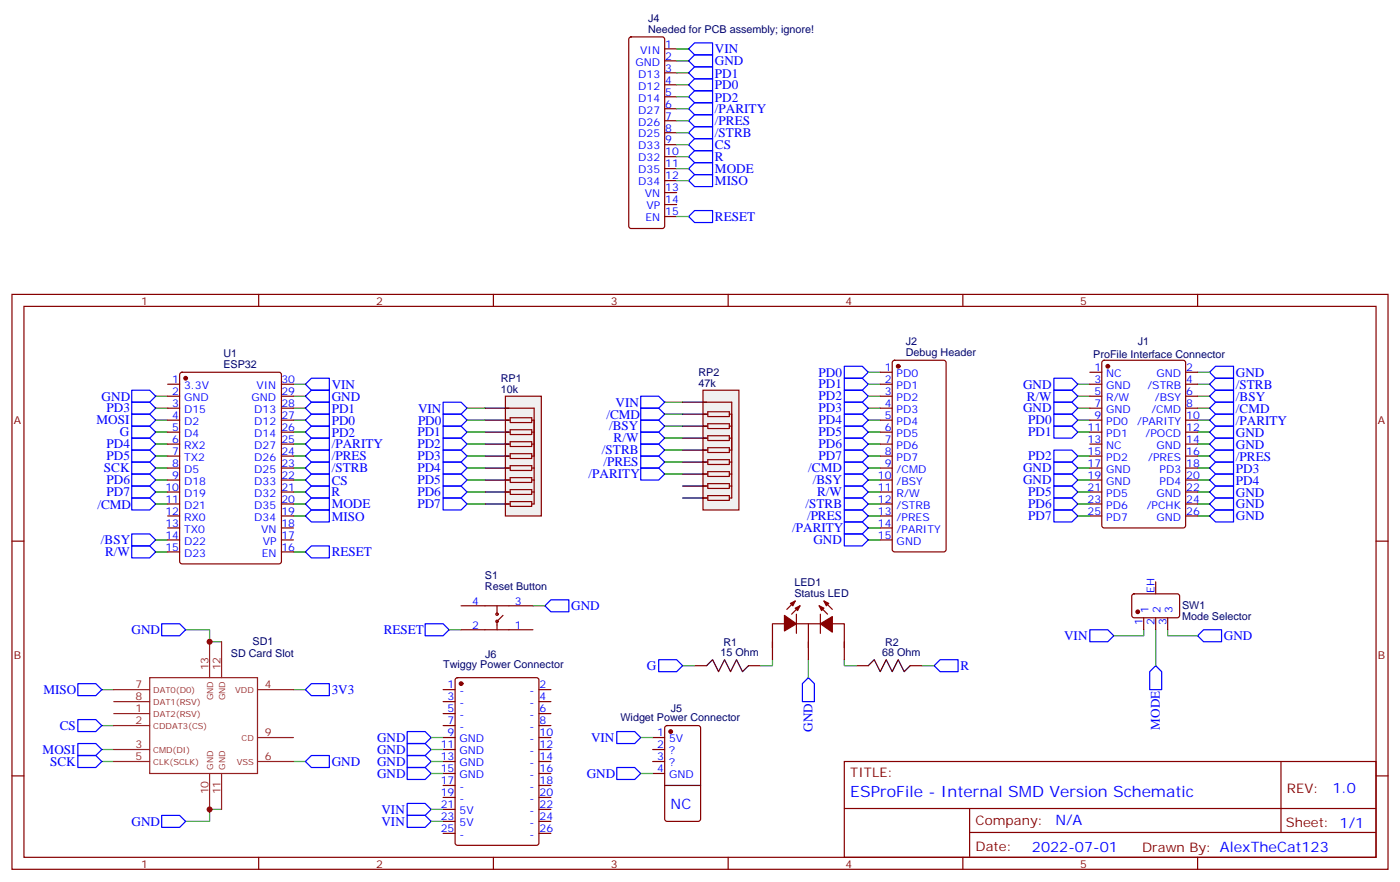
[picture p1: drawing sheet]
<svg xmlns="http://www.w3.org/2000/svg" width="412mm" height="260mm" viewBox="0 0 412 260" stroke-linecap="round" stroke-linejoin="round" font-family="sans-serif">
<g fill="none" stroke="#870000" stroke-width=".35">
<path d="M3.5 86.7h405.4v169.3h-405.4zM7.1 90.2h398.2v162.3h-398.2zM76.2 86.7v3.5M145.3 86.7v3.5M214.5 86.7v3.5M283.6 86.7v3.5M352.8 86.7v3.5M259.3 109.6h3.5M259.3 113.2h3.5M259.3 116.7h3.5M263.1 106.3l.4-.2h14.5l.6 .4 .1 55.4-.5 .6-14.7 .1-.6-.5-.1-55.3zM321 109.6h3.6"/>
<path d="M321 113.2h3.6M321 116.7h3.6M324.8 106.3l.5-.2h23.2l.7 .4v48.3l-.4 .6-23.5 .1-.7-.5v-48.2zM349.2 109.6h3.6M349.2 113.2h3.6M349.2 116.7h3.6M259.3 120.2h3.5M259.3 123.8h3.5M259.3 137.9h3.5M259.3 127.3h3.5M259.3 134.3h3.5M259.3 130.8h3.5"/>
<path d="M321 120.2h3.6M321 123.8h3.6M321 137.9h3.6M321 127.3h3.6M321 134.3h3.6M321 130.8h3.6M349.2 120.2h3.6M349.2 123.8h3.6M349.2 137.9h3.6M349.2 127.3h3.6M349.2 134.3h3.6M349.2 130.8h3.6"/>
<path d="M3.5 159.4h3.6M259.3 152h3.5M259.3 148.4h3.5M259.3 144.9h3.5M259.3 141.4h3.5M259.3 155.5h3.5M259.3 159h3.5M321 152h3.6M321 148.4h3.6M321 144.9h3.6M321 141.4h3.6M349.2 152h3.6"/>
<path d="M349.2 148.4h3.6M349.2 144.9h3.6M349.2 141.4h3.6M405.3 159.4h3.6M204.6 196.1h3.5M220.5 196.1h3.5M252.2 196.1h3.6M268.1 196.1h3.5M3.5 228.5h3.6M248.7 224.3h156.6v28.2h-156.6zM248.7 238.1h156.5M285.6 238.1v14.2"/>
<path d="M377.3 224.3v20.9M405.3 228.5h3.6M76.2 252.5v3.5M145.3 252.5v3.5M214.5 252.5v3.5M283.6 252.5v3.5M285.6 245.2h119.6M352.8 252.5v3.5"/>
</g>
<g fill="none" stroke="#00f" stroke-width=".35">
<path d="M38.8 114.9h5.3l1.8 1.8-1.8 1.8h-5.3zM38.8 118.5h5.3l1.8 1.7-1.8 1.8h-5.3zM90 116.7l1.7-1.8h5.3v3.6h-5.3zM91.7 111.4h5.3v3.5h-5.3l-1.7-1.7zM130.5 118.5h5.3l1.8 1.7-1.8 1.8h-5.3zM188.7 116.7h5.3l1.8 1.8-1.8 1.7h-5.3zM248.7 107.9h5.3l1.8 1.7-1.8 1.8h-5.3zM248.7 111.4h5.3l1.8 1.8-1.8 1.7h-5.3zM248.7 114.9h5.3l1.8 1.8-1.8 1.8h-5.3zM248.7 118.5h5.3l1.8 1.7-1.8 1.8h-5.3zM310.4 111.4h5.3l1.8 1.8-1.8 1.7h-5.3zM310.4 114.9h5.3l1.8 1.8-1.8 1.8h-5.3z"/>
<path d="M310.4 118.5h5.3l1.8 1.7-1.8 1.8h-5.3zM356.3 116.7l1.8-1.8h5.3v3.6h-5.3zM356.3 109.6l1.8-1.7h5.3v3.5h-5.3zM358.1 111.4h5.3v3.5h-5.3l-1.8-1.7zM358.1 118.5h5.3v3.5h-5.3l-1.8-1.8zM38.8 136.1h5.3l1.8 1.8-1.8 1.7h-5.3zM38.8 122h5.3l1.8 1.8-1.8 1.7h-5.3zM38.8 139.6h5.3l1.8 1.8-1.8 1.8h-5.3zM38.8 132.6h5.3l1.8 1.7-1.8 1.8h-5.3zM38.8 129h5.3l1.8 1.8-1.8 1.8h-5.3zM38.8 125.5h5.3l1.8 1.8-1.8 1.7h-5.3zM90 137.9l1.7-1.8h5.3v3.5h-5.3z"/>
<path d="M90 134.3l1.7-1.7h5.3v3.5h-5.3zM90 130.8l1.7-1.8h5.3v3.6h-5.3zM90 127.3l1.7-1.8h5.3v3.5h-5.3zM90 120.2l1.7-1.7h5.3v3.5h-5.3zM90 123.8l1.7-1.8h5.3v3.5h-5.3zM130.5 122h5.3l1.8 1.8-1.8 1.7h-5.3zM130.5 125.5h5.3l1.8 1.8-1.8 1.7h-5.3zM130.5 129h5.3l1.8 1.8-1.8 1.8h-5.3zM130.5 132.6h5.3l1.8 1.7-1.8 1.8h-5.3zM130.5 136.1h5.3l1.8 1.8-1.8 1.7h-5.3zM130.5 139.6h5.3l1.8 1.8-1.8 1.8h-5.3zM188.7 120.2h5.3l1.8 1.8-1.8 1.8h-5.3z"/>
<path d="M188.7 123.8h5.3l1.8 1.7-1.8 1.8h-5.3zM188.7 127.3h5.3l1.8 1.7-1.8 1.8h-5.3zM188.7 130.8h5.3l1.8 1.8-1.8 1.7h-5.3zM188.7 134.3h5.3l1.8 1.8-1.8 1.8h-5.3zM188.7 137.9h5.3l1.8 1.7-1.8 1.8h-5.3zM248.7 122h5.3l1.8 1.8-1.8 1.7h-5.3zM248.7 125.5h5.3l1.8 1.8-1.8 1.7h-5.3zM248.7 129h5.3l1.8 1.8-1.8 1.8h-5.3zM248.7 132.6h5.3l1.8 1.7-1.8 1.8h-5.3zM248.7 136.1h5.3l1.8 1.8-1.8 1.7h-5.3zM248.7 139.6h5.3l1.8 1.8-1.8 1.8h-5.3zM310.4 132.6h5.3l1.8 1.7-1.8 1.8h-5.3z"/>
<path d="M310.4 125.5h5.3l1.8 1.8-1.8 1.7h-5.3zM310.4 122h5.3l1.8 1.8-1.8 1.7h-5.3zM310.4 136.1h5.3l1.8 1.8-1.8 1.7h-5.3zM310.4 139.6h5.3l1.8 1.8-1.8 1.8h-5.3zM356.3 123.8l1.8-1.8h5.3v3.5h-5.3zM358.1 132.6h5.3v3.5h-5.3l-1.8-1.8zM358.1 136.1h5.3v3.5h-5.3l-1.8-1.7zM358.1 129h5.3v3.6h-5.3l-1.8-1.8zM358.1 125.5h5.3v3.5h-5.3l-1.8-1.7zM38.8 146.7h5.3l1.8 1.7-1.8 1.8h-5.3zM38.8 157.3h5.3l1.8 1.7-1.8 1.8h-5.3zM38.8 143.2h5.3l1.8 1.7-1.8 1.8h-5.3z"/>
<path d="M90 152l1.7-1.8h5.3v3.5h-5.3zM90 141.4l1.7-1.8h5.3v3.6h-5.3zM90 144.9l1.7-1.7h5.3v3.5h-5.3zM130.5 143.2h5.3l1.8 1.7-1.8 1.8h-5.3zM130.5 146.7h5.3l1.8 1.7-1.8 1.8h-5.3zM248.7 143.2h5.3l1.8 1.7-1.8 1.8h-5.3zM248.7 146.7h5.3l1.8 1.7-1.8 1.8h-5.3zM248.7 150.2h5.3l1.8 1.8-1.8 1.7h-5.3zM248.7 153.7h5.3l1.8 1.8-1.8 1.8h-5.3zM248.7 157.3h5.3l1.8 1.7-1.8 1.8h-5.3zM310.4 150.2h5.3l1.8 1.8-1.8 1.7h-5.3zM310.4 146.7h5.3l1.8 1.7-1.8 1.8h-5.3z"/>
<path d="M310.4 143.2h5.3l1.8 1.7-1.8 1.8h-5.3zM356.3 141.4l1.8-1.8h5.3v3.6h-5.3zM356.3 144.9l1.8-1.7h5.3v3.5h-5.3zM356.3 148.4l1.8-1.7h5.3v3.5h-5.3zM358.1 150.2h5.3v3.5h-5.3l-1.8-1.7zM38.8 160.8h5.3l1.8 1.8-1.8 1.7h-5.3zM90 162.6l1.7-1.8h5.3v3.5h-5.3zM160.5 178.4l1.8-1.7h5.3v3.5h-5.3zM125.2 183.7h5.3l1.8 1.8-1.8 1.8h-5.3zM194 194.3h5.3l1.8 1.8-1.8 1.7h-5.3zM238.1 199.6l1.8 1.8v5.3h-3.5v-5.3zM275.2 196.1l1.7-1.8h5.3v3.5h-5.3z"/>
</g>
<g fill="none" stroke="#008700" stroke-width=".35">
<path d="M45.9 116.7h3.5M86.4 116.7h3.6M86.4 113.2h3.6M195.8 118.5h5.3M255.8 116.7h3.5M255.8 113.2h3.5M255.8 109.6h3.5M317.5 116.7h3.5M317.5 113.2h3.5M352.8 116.7h3.5M352.8 113.2h3.5M352.8 109.6h3.5"/>
<path d="M45.9 137.9h3.5M45.9 134.3h3.5M45.9 130.8h3.5M45.9 127.3h3.5M45.9 123.8h3.5M45.9 120.2h3.5M86.4 137.9h3.6M86.4 134.3h3.6M86.4 130.8h3.6M86.4 127.3h3.6M86.4 123.8h3.6M86.4 120.2h3.6"/>
<path d="M137.6 137.9h5.3M137.6 134.3h5.3M137.6 130.8h5.3M137.6 127.3h5.3M137.6 123.8h5.3M137.6 120.2h5.3M195.8 139.6h5.3M195.8 136.1h5.3M195.8 132.6h5.3M195.8 129h5.3M195.8 125.5h5.3M195.8 122h5.3"/>
<path d="M255.8 137.9h3.5M255.8 134.3h3.5M255.8 130.8h3.5M255.8 127.3h3.5M255.8 123.8h3.5M255.8 120.2h3.5M317.5 137.9h3.5M317.5 134.3h3.5M317.5 127.3h3.5M317.5 123.8h3.5M317.5 120.2h3.5M352.8 137.9h3.5"/>
<path d="M352.8 134.3h3.5M352.8 130.8h3.5M352.8 127.3h3.5M352.8 123.8h3.5M352.8 120.2h3.5M45.9 159h3.5M45.9 148.4h3.5M45.9 144.9h3.5M45.9 141.4h3.5M86.4 152h3.6M86.4 144.9h3.6M86.4 141.4h3.6"/>
<path d="M137.6 148.4h5.3M137.6 144.9h5.3M137.6 141.4h5.3M255.8 159h3.5M255.8 155.5h3.5M255.8 152h3.5M255.8 148.4h3.5M255.8 144.9h3.5M255.8 141.4h3.5M317.5 152h3.5M317.5 148.4h3.5M317.5 144.9h3.5"/>
<path d="M317.5 141.4h3.5M352.8 152h3.5M352.8 148.4h3.5M352.8 144.9h3.5M352.8 141.4h3.5M45.9 162.6h3.5M86.4 162.6h3.6M201.1 196.1h3.5M227.5 194.3v1.8h-3.5M238.1 194.3v5.3M248.7 194.3v1.8h3.5M271.6 196.1h3.6"/>
</g>
<g fill="#870000" stroke="#870000" stroke-width=".35">
<circle cx="326.3" cy="107.9" r=".53"/>
<circle cx="264.6" cy="107.9" r=".53"/>
</g>
<path d="M208.1 196.1l1.8-1.8 1.8 3.5 1.7-3.5 1.8 3.5 1.8-3.5 1.7 3.5 1.8-1.7M255.8 196.1l1.7-1.8 1.8 3.5 1.8-3.5 1.7 3.5 1.8-3.5 1.7 3.5 1.8-1.7" fill="none" stroke="#000" stroke-width=".35"/>
<path d="M148.9 116.7h10.6v35.3h-10.6z" fill="#f0f0f0" stroke="#870000" stroke-width=".35"/>
<path d="M142.9 120.2h7M142.9 123.8h7M142.9 127.3h7M142.9 130.8h7M142.9 134.3h7M142.9 137.9h7M142.9 141.4h7M142.9 144.9h7M142.9 148.4h7" fill="none" stroke="#000" stroke-width=".35"/>
<g fill="none" stroke="#870000" stroke-width=".35">
<path d="M148.9 123.8h1.4M148.9 127.3h1.4M148.9 130.8h1.4M148.9 134.3h1.4M148.9 120.2h8.4v28.2h-.7M148.9 137.9h1.4M150.3 123h6.3v1.5h-6.3zM150.3 126.6h6.3v1.4h-6.3zM150.3 130.1h6.3v1.4h-6.3zM150.3 133.6h6.3v1.4h-6.3zM150.3 137.2h6.3v1.4h-6.3zM156.6 123.8h.7"/>
<path d="M156.6 127.3h.7M156.6 130.8h.7M156.6 134.3h.7M156.6 137.9h.7M148.9 141.4h1.4M148.9 144.9h1.4M148.9 148.4h1.4M150.3 140.7h6.3v1.4h-6.3zM150.3 144.2h6.3v1.4h-6.3zM150.3 147.7h6.3v1.5h-6.3zM156.6 141.4h.7M156.6 144.9h.7"/>
</g>
<path d="M207.1 114.9h10.6v35.3h-10.6z" fill="#f0f0f0" stroke="#870000" stroke-width=".35"/>
<path d="M201.1 118.5h7M201.1 122h7M201.1 125.5h7M201.1 129h7M201.1 132.6h7M201.1 136.1h7M201.1 139.6h7M201.1 143.2h7M201.1 146.7h7M195.8 231.4h10.6" fill="none" stroke="#000" stroke-width=".35"/>
<g fill="none" stroke="#870000" stroke-width=".35">
<path d="M185.4 11.1l.5-.2h9.2l.5 .2 .2 .5v55l-.2 .5-.5 .2h-9.2l-.5-.2-.2-.5v-55zM195.8 14.4h3.5M195.8 17.9h3.5M195.8 21.4h3.5M195.8 25h3.5M195.8 28.5h3.5M195.8 32h3.5M195.8 35.6h3.5M195.8 39.1h3.5M195.8 42.6h3.5M195.8 46.1h3.5M195.8 49.7h3.5"/>
<path d="M195.8 53.2h3.5M195.8 56.7h3.5M195.8 60.3h3.5M195.8 63.8h3.5M49.4 113.2h3.5M49.4 116.7h3.5M53.2 109.8l.4-.2h28.6l.6 .5 .1 55.3-.5 .6-28.8 .1-.6-.5-.1-55.3zM82.9 113.2h3.5M82.9 116.7h3.5M207.1 118.5h8.4v28.2h-.7M49.4 120.2h3.5M49.4 123.8h3.5"/>
<path d="M49.4 127.3h3.5M49.4 130.8h3.5M49.4 134.3h3.5M49.4 137.9h3.5M82.9 120.2h3.5M82.9 123.8h3.5M82.9 127.3h3.5M82.9 130.8h3.5M82.9 134.3h3.5M82.9 137.9h3.5M207.1 122h1.4M207.1 125.5h1.4"/>
<path d="M207.1 129h1.4M207.1 132.6h1.4M207.1 136.1h1.4M207.1 139.6h1.4M208.5 121.3h6.3v1.4h-6.3zM208.5 124.8h6.3v1.4h-6.3zM208.5 128.3h6.3v1.5h-6.3zM208.5 131.9h6.3v1.4h-6.3zM208.5 135.4h6.3v1.4h-6.3zM208.5 138.9h6.3v1.4h-6.3zM214.8 122h.7M214.8 125.5h.7"/>
<path d="M214.8 129h.7M214.8 132.6h.7M214.8 136.1h.7M214.8 139.6h.7M49.4 141.4h3.5M49.4 144.9h3.5M49.4 148.4h3.5M49.4 152h3.5M49.4 155.5h3.5M49.4 159h3.5M82.9 141.4h3.5M82.9 144.9h3.5"/>
<path d="M82.9 148.4h3.5M82.9 152h3.5M82.9 155.5h3.5M82.9 159h3.5M207.1 143.2h1.4M207.1 146.7h1.4M208.5 142.5h6.3v1.4h-6.3zM208.5 146h6.3v1.4h-6.3zM214.8 143.2h.7M49.4 162.6h3.5M82.9 162.6h3.5M135.8 178.4h21.2"/>
<path d="M146.4 178.4v2.5M234.2 177l-2.4 2.5M235.7 178.4l-2.5 2.5M241.3 178.4l2.5 2.5M242.7 177l2.5 2.5M333.6 175.1l.5-.2 13 .1 .4 .6-.1 5.9-.6 .5-13-.1-.4-.6v-5.7zM340.4 171.4v3.5M134.3 199.8l.5-.2h23.2l.7 .4v48.3l-.4 .6-23.5 .1-.7-.5v-48.2zM135.8 185.5h21.2M148.2 181.3l-1.8 1.7v2.5M227.5 189v5.3M231.1 183.7h-3.6v7.1"/>
<path d="M234.6 183.7h7.1M234.6 180.9v5.6M238.1 183.7v10.6M241.7 180.9v5.6M245.2 183.7h3.5v7.1M248.7 189v5.3M336.9 182v3.5M340.4 182v3.5M344 182v3.5M130.5 217.2h3.6M130.5 203.1h3.6M130.5 206.7h3.6"/>
<path d="M130.5 210.2h3.6M130.5 213.7h3.6M158.7 217.2h3.6M158.7 203.1h3.6M158.7 206.7h3.6M158.7 210.2h3.6M158.7 213.7h3.6M192.3 217.2h3.5M196 213.9l.5-.2h9.2l.6 .4 .1 27.1-.5 .7h-9.4l-.7-.4v-27.1zM130.5 220.8h3.6M130.5 224.3h3.6M130.5 227.8h3.6"/>
<path d="M130.5 238.4h3.6M130.5 234.9h3.6M130.5 231.4h3.6M158.7 220.8h3.6M158.7 224.3h3.6M158.7 227.8h3.6M158.7 238.4h3.6M158.7 234.9h3.6M158.7 231.4h3.6M192.3 220.8h3.5M192.3 224.3h3.5M192.3 227.8h3.5"/>
<path d="M130.5 245.5h3.6M130.5 241.9h3.6M158.7 245.5h3.6M158.7 241.9h3.6"/>
<circle cx="146.4" cy="183" r=".35"/>
<circle cx="146.4" cy="180.9" r=".35"/>
</g>
<g fill="none" stroke="#008700" stroke-width=".35">
<path d="M199.3 17.9h3.5M199.3 14.4h3.5M199.3 25h3.5M199.3 21.4h3.5M199.3 28.5h3.5M199.3 32h3.5M199.3 35.6h3.5M199.3 39.1h3.5M199.3 49.7h3.5M199.3 46.1h3.5M199.3 42.6h3.5M199.3 53.2h3.5"/>
<path d="M199.3 63.8h3.5M86.4 148.4h3.6M157 178.4h3.5M54.7 185.5h7v3.5h3.6M132.3 185.5h3.5M336.9 185.5v1.8h-8.8M340.4 185.5v10.6M344 185.5v1.8h8.8M30 203.1h3.5M30 213.7h3.5M86.4 203.1h3.6M127 217.2h3.5"/>
<path d="M188.7 217.2h3.6M30 220.8h3.5M30 224.3h3.5M65.3 238.4h-3.6v3.5h-7M86.4 224.3h3.6M127 227.8h3.5M127 238.4h3.5M127 220.8h3.5M127 224.3h3.5M188.7 227.8h3.6M127 241.9h3.5"/>
</g>
<g fill="#870000" stroke="#870000" stroke-width=".35">
<path d="M242.7 177l1.4 .7-.7 .7z"/>
<path d="M241.3 178.4l1.4 .7-.7 .7z"/>
<path d="M241.7 183.7l3.5-2.1v4.6z"/>
<path d="M234.2 179.1l1.5-.7-.8 1.4z"/>
<path d="M232.8 177.7l1.4-.7-.7 1.4z"/>
<path d="M231.1 181.3l3.5 2.4-3.5 2.1z"/>
<circle cx="335.1" cy="180.2" r=".53"/>
<circle cx="54.7" cy="111.4" r=".53"/>
<circle cx="197.6" cy="215.5" r=".53"/>
<circle cx="135.8" cy="201.4" r=".53"/>
</g>
<g fill="none" stroke="#00f" stroke-width=".35">
<path d="M202.8 17.9l1.8-1.7h5.3v3.5h-5.3zM202.8 14.4l1.8-1.8h5.3v3.6h-5.3zM202.8 25l1.8-1.8h5.3v3.5h-5.3zM202.8 21.4l1.8-1.7h5.3v3.5h-5.3zM202.8 28.5l1.8-1.8h5.3v3.6h-5.3zM202.8 32l1.8-1.7h5.3v3.5h-5.3zM202.8 35.6l1.8-1.8h5.3v3.5h-5.3zM202.8 39.1l1.8-1.8h5.3v3.6h-5.3zM202.8 49.7l1.8-1.8h5.3v3.5h-5.3zM202.8 46.1l1.8-1.7h5.3v3.5h-5.3zM202.8 42.6l1.8-1.7h5.3v3.5h-5.3zM202.8 53.2l1.8-1.8h5.3v3.6h-5.3z"/>
<path d="M202.8 63.8l1.8-1.8h5.3v3.5h-5.3zM90 148.4l1.7-1.7h5.3v3.5h-5.3zM47.6 183.7h5.3l1.8 1.8-1.8 1.8h-5.3zM321 185.5h5.3l1.8 1.8-1.8 1.7h-5.3zM340.4 196.1l1.8 1.7v5.3h-3.5v-5.3zM354.5 185.5h5.3v3.5h-5.3l-1.7-1.7zM22.9 219h5.3l1.8 1.8-1.8 1.7h-5.3zM22.9 201.4h5.3l1.8 1.7-1.8 1.8h-5.3zM22.9 211.9h5.3l1.8 1.8-1.8 1.8h-5.3zM90 203.1l1.7-1.7h5.3v3.5h-5.3zM119.9 215.5h5.3l1.8 1.7-1.8 1.8h-5.3zM119.9 219h5.3l1.8 1.8-1.8 1.7h-5.3z"/>
<path d="M181.7 215.5h5.3l1.7 1.7-1.7 1.8h-5.3zM22.9 222.5h5.3l1.8 1.8-1.8 1.8h-5.3zM90 224.3l1.7-1.8h5.3v3.6h-5.3zM119.9 236.6h5.3l1.8 1.8-1.8 1.8h-5.3zM119.9 222.5h5.3l1.8 1.8-1.8 1.8h-5.3zM119.9 226.1h5.3l1.8 1.7-1.8 1.8h-5.3zM181.7 226.1h5.3l1.7 1.7-1.7 1.8h-5.3zM47.6 240.2h5.3l1.8 1.7-1.8 1.8h-5.3zM119.9 240.2h5.3l1.8 1.7-1.8 1.8h-5.3z"/>
</g>
<g fill="none" stroke="#8c2424" stroke-width=".35">
<path d="M44.1 199.6h31.7v28.2h-31.7zM61.7 189v10.6M65.3 189v10.6M33.5 210.2h10.6M33.5 213.7h10.6M33.5 203.1h10.6M33.5 206.7h10.6M75.8 203.1h10.6M75.8 217.2h10.6M33.5 220.8h10.6M33.5 224.3h10.6M61.7 227.8v10.6"/>
<path d="M65.3 227.8v10.6M75.8 224.3h10.6"/>
</g>
<g fill="#c00">
<circle cx="61.7" cy="238.4" r=".88"/>
<circle cx="61.7" cy="189" r=".88"/>
</g>
<text font-size="4.6" fill="#00f" x="250.5" y="234.9">ESProFile - Internal SMD Version Schematic</text>
<g font-size="4.2" fill="#00f">
<text x="392.5" y="233.6">1.0</text>
<text x="197.6" y="238.4">NC</text>
<text x="310.9" y="243.1">N/A</text>
<text x="304" y="250.9">2022-07-01</text>
</g>
<g font-size="3.9" fill="#00f">
<text x="210.6" y="15.7">VIN</text>
<text x="210.6" y="22.8">PD1</text>
<text x="210.6" y="19.2">GND</text>
<text x="210.6" y="26.3">PD0</text>
<text x="210.6" y="29.9">PD2</text>
<text x="210.6" y="33.3">/PARITY</text>
<text x="210.6" y="36.8">/PRES</text>
<text x="210.6" y="40.3">/STRB</text>
<text x="210.6" y="47.4">R</text>
<text x="210.6" y="44">CS</text>
<text x="210.6" y="51">MODE</text>
<text x="210.6" y="54.5">MISO</text>
<text x="210.6" y="65">RESET</text>
<text x="241.1" y="110.9">PD0</text>
<text x="364.1" y="111">GND</text>
<text x="29.9" y="118">GND</text>
<text x="97.7" y="114.5">VIN</text>
<text x="97.7" y="118">GND</text>
<text x="181.3" y="119.8">VIN</text>
<text x="241.1" y="114.3">PD1</text>
<text x="241.1" y="117.9">PD2</text>
<text x="301.4" y="114.4">GND</text>
<text x="302.4" y="118">R/W</text>
<text x="364.1" y="114.5">/STRB</text>
<text x="364.1" y="118">/BSY</text>
<text x="28.4" y="125">MOSI</text>
<text x="31.4" y="121.4">PD3</text>
<text x="97.7" y="121.6">PD1</text>
<text x="97.7" y="125">PD0</text>
<text x="123.1" y="125.1">PD0</text>
<text x="123.1" y="121.5">VIN</text>
<text x="178.6" y="123.4">/CMD</text>
<text x="241.1" y="121.4">PD3</text>
<text x="241.1" y="124.9">PD4</text>
<text x="301.4" y="121.5">GND</text>
<text x="302.9" y="125">PD0</text>
<text x="364.1" y="125.1">/PARITY</text>
<text x="364.1" y="121.5">/CMD</text>
<text x="35.3" y="128.5">G</text>
<text x="97.7" y="128.7">PD2</text>
<text x="123" y="128.6">PD1</text>
<text x="179.5" y="126.8">/BSY</text>
<text x="180.7" y="130.3">R/W</text>
<text x="241.1" y="128.4">PD5</text>
<text x="241.1" y="132">PD6</text>
<text x="302.9" y="128.4">PD1</text>
<text x="364.1" y="128.6">GND</text>
<text x="31.4" y="135.5">PD5</text>
<text x="31.4" y="132">PD4</text>
<text x="97.7" y="135.6">/PRES</text>
<text x="97.7" y="132.1">/PARITY</text>
<text x="123" y="132.1">PD2</text>
<text x="123" y="135.6">PD3</text>
<text x="177.3" y="133.8">/STRB</text>
<text x="177.7" y="137.4">/PRES</text>
<text x="241.1" y="135.5">PD7</text>
<text x="302.9" y="135.5">PD2</text>
<text x="364.1" y="135.7">/PRES</text>
<text x="364.1" y="132.1">GND</text>
<text x="30.6" y="139.1">SCK</text>
<text x="31.4" y="142.6">PD6</text>
<text x="97.7" y="142.7">CS</text>
<text x="97.7" y="139.1">/STRB</text>
<text x="123" y="139.1">PD4</text>
<text x="123" y="142.7">PD5</text>
<text x="173.4" y="140.9">/PARITY</text>
<text x="238.1" y="139.1">/CMD</text>
<text x="239.4" y="142.7">/BSY</text>
<text x="301.4" y="139.1">GND</text>
<text x="301.4" y="142.7">GND</text>
<text x="364.1" y="142.8">PD4</text>
<text x="364.1" y="139.3">PD3</text>
<text x="28.7" y="149.8">/CMD</text>
<text x="31.4" y="146.1">PD7</text>
<text x="97.7" y="146.2">R</text>
<text x="97.7" y="149.8">MODE</text>
<text x="123" y="146.2">PD6</text>
<text x="123" y="149.7">PD7</text>
<text x="237.3" y="149.7">/STRB</text>
<text x="240.7" y="146.2">R/W</text>
<text x="302.9" y="149.6">PD6</text>
<text x="302.9" y="146.1">PD5</text>
<text x="364.1" y="146.2">GND</text>
<text x="364.1" y="149.8">GND</text>
<text x="97.7" y="153.3">MISO</text>
<text x="237.7" y="153.2">/PRES</text>
<text x="302.9" y="153.1">PD7</text>
<text x="364.1" y="153.3">GND</text>
<text x="29.7" y="160.4">/BSY</text>
<text x="233.4" y="156.8">/PARITY</text>
<text x="239.6" y="160.3">GND</text>
<text x="31" y="163.9">R/W</text>
<text x="97.7" y="163.8">RESET</text>
<text x="168.3" y="179.7">GND</text>
<text x="38.8" y="186.8">GND</text>
<text x="113" y="186.8">RESET</text>
<text x="313.5" y="188.5">VIN</text>
<text x="360.5" y="188.5">GND</text>
<text x="190.5" y="197.3">G</text>
<text x="282.9" y="197.4">R</text>
<text x="12.8" y="204.4">MISO</text>
<text x="97.7" y="204.4">3V3</text>
<text x="17.6" y="214.9">CS</text>
<text x="239.3" y="215.5" transform="rotate(-90 239.3 215.5)">GND</text>
<text x="341.7" y="214.9" transform="rotate(-90 341.7 214.9)">MODE</text>
<text x="111.1" y="218.5">GND</text>
<text x="174.1" y="218.5">VIN</text>
<text x="12.6" y="222">MOSI</text>
<text x="14.7" y="225.5">SCK</text>
<text x="97.7" y="225.5">GND</text>
<text x="111.1" y="222">GND</text>
<text x="111.1" y="225.6">GND</text>
<text x="111.1" y="229.1">GND</text>
<text x="172.8" y="229.1">GND</text>
<text x="112.4" y="239.7">VIN</text>
<text x="38.8" y="243.3">GND</text>
<text x="112.4" y="243.2">VIN</text>
</g>
<g font-size="3.9" fill="#800">
<text x="250.5" y="228.9">TITLE:</text>
<text x="379.1" y="233.6">REV:</text>
<text x="287.4" y="243.1">Company:</text>
<text x="378.7" y="243.7">Sheet: 1/1</text>
<text x="287.4" y="250.8">Date:</text>
<text x="336.4" y="250.8">Drawn By: AlexTheCat123</text>
</g>
<g font-size="3.2" fill="#000080">
<text x="190.9" y="9.7">Needed for PCB assembly; ignore!</text>
<text x="190.9" y="6.5">J4</text>
<text x="266.8" y="101.6">J2</text>
<text x="335.2" y="101.7">J1</text>
<text x="65.8" y="105.2">U1</text>
<text x="266.8" y="104.8">Debug Header</text>
<text x="322" y="105.5">ProFile Interface Connector</text>
<text x="65.8" y="108.4">ESP32</text>
<text x="147.5" y="112.5">RP1</text>
<text x="205.7" y="113.9">47k</text>
<text x="205.7" y="110.7">RP2</text>
<text x="147.5" y="115.6">10k</text>
<text x="142.8" y="173.8">Reset Button</text>
<text x="142.8" y="170.7">S1</text>
<text x="234" y="172.7">LED1</text>
<text x="234" y="176">Status LED</text>
<text x="348.2" y="179.3">SW1</text>
<text x="348.2" y="182.5">Mode Selector</text>
<text x="74.4" y="190.1">SD1</text>
<text x="213.1" y="190.2">R1</text>
<text x="260.7" y="190.2">R2</text>
<text x="68" y="193.6">SD Card Slot</text>
<text x="130.6" y="196.9">Twiggy Power Connector</text>
<text x="142.9" y="193.7">J6</text>
<text x="212.2" y="193.2">15 Ohm</text>
<text x="259.8" y="193.2">68 Ohm</text>
<text x="197.6" y="209.6">J5</text>
<text x="182.8" y="212.4">Widget Power Connector</text>
</g>
<g font-size="3.2" fill="#00f">
<text x="188.6" y="15.8">VIN</text>
<text x="196" y="14">1</text>
<text x="196" y="17.6">2</text>
<text x="187.2" y="19.3">GND</text>
<text x="188" y="22.9">D13</text>
<text x="196" y="21.1">3</text>
<text x="188" y="26.4">D12</text>
<text x="188" y="29.9">D14</text>
<text x="196" y="24.6">4</text>
<text x="196" y="28.2">5</text>
<text x="188" y="33.4">D27</text>
<text x="196" y="31.7">6</text>
<text x="196" y="35.2">7</text>
<text x="188" y="37">D26</text>
<text x="188" y="40.5">D25</text>
<text x="196" y="38.7">8</text>
<text x="188" y="44">D33</text>
<text x="188" y="47.6">D32</text>
<text x="196" y="42.3">9</text>
<text x="196" y="45.8">10</text>
<text x="188" y="51.1">D35</text>
<text x="196" y="49.3">11</text>
<text x="196" y="52.8">12</text>
<text x="188" y="54.6">D34</text>
<text x="189.9" y="58.1">VN</text>
<text x="196" y="56.4">13</text>
<text x="196" y="59.9">14</text>
<text x="190.1" y="65.2">EN</text>
<text x="190.4" y="61.7">VP</text>
<text x="196" y="63.4">15</text>
<text x="50.7" y="112.8">1</text>
<text x="82.9" y="112.8">30</text>
<text x="260.6" y="109.3">1</text>
<text x="260.6" y="112.8">2</text>
<text x="264.1" y="111.1">PD0</text>
<text x="322.4" y="109.3">1</text>
<text x="322.4" y="112.8">3</text>
<text x="325.9" y="111.1">NC</text>
<text x="340.7" y="111.1">GND</text>
<text x="349.4" y="112.8">4</text>
<text x="349.4" y="109.3">2</text>
<text x="50.7" y="116.3">2</text>
<text x="50.7" y="119.9">3</text>
<text x="54.2" y="114.6">3.3V</text>
<text x="54.2" y="118.1">GND</text>
<text x="74.1" y="118.1">GND</text>
<text x="75.5" y="114.6">VIN</text>
<text x="82.9" y="116.3">29</text>
<text x="82.9" y="119.9">28</text>
<text x="260.6" y="116.3">3</text>
<text x="260.6" y="119.9">4</text>
<text x="264.1" y="114.6">PD1</text>
<text x="264.1" y="118.1">PD2</text>
<text x="322.4" y="116.3">5</text>
<text x="322.4" y="119.9">7</text>
<text x="325.9" y="114.6">GND</text>
<text x="325.9" y="118.1">R/W</text>
<text x="338" y="114.6">/STRB</text>
<text x="340.2" y="118.1">/BSY</text>
<text x="349.4" y="119.9">8</text>
<text x="349.4" y="116.3">6</text>
<text x="50.7" y="123.4">4</text>
<text x="54.2" y="121.6">D15</text>
<text x="54.2" y="125.2">D2</text>
<text x="74.9" y="125.2">D12</text>
<text x="74.9" y="121.6">D13</text>
<text x="82.9" y="123.4">27</text>
<text x="260.6" y="123.4">5</text>
<text x="264.1" y="121.6">PD3</text>
<text x="264.1" y="125.2">PD4</text>
<text x="322.4" y="123.4">9</text>
<text x="325.9" y="121.6">GND</text>
<text x="325.9" y="125.2">PD0</text>
<text x="335" y="125.2">/PARITY</text>
<text x="339.2" y="121.6">/CMD</text>
<text x="349.4" y="123.4">10</text>
<text x="50.7" y="126.9">5</text>
<text x="50.7" y="130.5">6</text>
<text x="54.2" y="128.7">D4</text>
<text x="74.9" y="128.7">D14</text>
<text x="82.9" y="126.9">26</text>
<text x="82.9" y="130.5">25</text>
<text x="260.6" y="126.9">6</text>
<text x="260.6" y="130.5">7</text>
<text x="264.1" y="128.7">PD5</text>
<text x="320.3" y="126.9">11</text>
<text x="320.3" y="130.5">13</text>
<text x="325.9" y="128.7">PD1</text>
<text x="337.4" y="128.7">/POCD</text>
<text x="349.4" y="130.5">14</text>
<text x="349.4" y="126.9">12</text>
<text x="50.7" y="134">7</text>
<text x="50.7" y="137.5">8</text>
<text x="54.2" y="132.2">RX2</text>
<text x="54.2" y="135.7">TX2</text>
<text x="74.9" y="132.2">D27</text>
<text x="74.9" y="135.7">D26</text>
<text x="82.9" y="134">24</text>
<text x="82.9" y="137.5">23</text>
<text x="260.6" y="134">8</text>
<text x="260.6" y="137.5">9</text>
<text x="264.1" y="132.2">PD6</text>
<text x="264.1" y="135.7">PD7</text>
<text x="320.3" y="134">15</text>
<text x="320.3" y="137.5">17</text>
<text x="325.9" y="132.2">NC</text>
<text x="325.9" y="135.7">PD2</text>
<text x="338.2" y="135.7">/PRES</text>
<text x="340.7" y="132.2">GND</text>
<text x="349.4" y="137.5">18</text>
<text x="349.4" y="134">16</text>
<text x="50.7" y="141">9</text>
<text x="54.2" y="139.3">D5</text>
<text x="54.2" y="142.8">D18</text>
<text x="74.9" y="139.3">D25</text>
<text x="74.9" y="142.8">D33</text>
<text x="82.9" y="141">22</text>
<text x="258.6" y="141">10</text>
<text x="264.1" y="139.3">/CMD</text>
<text x="264.1" y="142.8">/BSY</text>
<text x="320.3" y="141">19</text>
<text x="325.9" y="139.3">GND</text>
<text x="325.9" y="142.8">GND</text>
<text x="341.6" y="142.8">PD4</text>
<text x="341.6" y="139.3">PD3</text>
<text x="349.4" y="141">20</text>
<text x="48.7" y="144.6">10</text>
<text x="48.7" y="148.1">11</text>
<text x="54.2" y="146.3">D19</text>
<text x="54.2" y="149.9">D21</text>
<text x="74.9" y="146.3">D32</text>
<text x="74.9" y="149.9">D35</text>
<text x="82.9" y="144.6">21</text>
<text x="82.9" y="148.1">20</text>
<text x="258.6" y="144.6">11</text>
<text x="258.6" y="148.1">12</text>
<text x="264.1" y="146.3">R/W</text>
<text x="264.1" y="149.9">/STRB</text>
<text x="320.3" y="144.6">21</text>
<text x="320.3" y="148.1">23</text>
<text x="325.9" y="146.3">PD5</text>
<text x="325.9" y="149.9">PD6</text>
<text x="337.8" y="149.9">/PCHK</text>
<text x="340.7" y="146.3">GND</text>
<text x="349.4" y="148.1">24</text>
<text x="349.4" y="144.6">22</text>
<text x="48.7" y="151.6">12</text>
<text x="48.7" y="155.2">13</text>
<text x="54.2" y="153.4">RX0</text>
<text x="74.9" y="153.4">D34</text>
<text x="82.9" y="151.6">19</text>
<text x="82.9" y="155.2">18</text>
<text x="258.6" y="151.6">13</text>
<text x="258.6" y="155.2">14</text>
<text x="264.1" y="153.4">/PRES</text>
<text x="320.3" y="151.6">25</text>
<text x="325.9" y="153.4">PD7</text>
<text x="340.7" y="153.4">GND</text>
<text x="349.4" y="151.6">26</text>
<text x="48.7" y="158.7">14</text>
<text x="54.2" y="156.9">TX0</text>
<text x="54.2" y="160.4">D22</text>
<text x="76.9" y="156.9">VN</text>
<text x="77.4" y="160.4">VP</text>
<text x="82.9" y="158.7">17</text>
<text x="258.6" y="158.7">15</text>
<text x="264.1" y="156.9">/PARITY</text>
<text x="264.1" y="160.4">GND</text>
<text x="48.7" y="162.2">15</text>
<text x="54.2" y="164">D23</text>
<text x="77.1" y="164">EN</text>
<text x="82.9" y="162.2">16</text>
<text x="139.1" y="178.1">4</text>
<text x="151.7" y="178.1">3</text>
<text x="340.1" y="174.7" transform="rotate(-90 340.1 174.7)">EH</text>
<text x="139.1" y="185.1">2</text>
<text x="151.7" y="185.1">1</text>
<text x="336.5" y="184.2" transform="rotate(-90 336.5 184.2)">1</text>
<text x="338.3" y="180.7" transform="rotate(-90 338.3 180.7)">1</text>
<text x="340.1" y="184.2" transform="rotate(-90 340.1 184.2)">2</text>
<text x="341.8" y="180.7" transform="rotate(-90 341.8 180.7)">2</text>
<text x="343.6" y="184.2" transform="rotate(-90 343.6 184.2)">3</text>
<text x="345.4" y="180.7" transform="rotate(-90 345.4 180.7)">3</text>
<text x="131.9" y="202.8">1</text>
<text x="158.9" y="202.8">2</text>
<text x="131.9" y="206.3">3</text>
<text x="131.9" y="209.8">5</text>
<text x="135.4" y="204.5">-</text>
<text x="135.4" y="208.1">-</text>
<text x="156" y="208.1">-</text>
<text x="156" y="204.5">-</text>
<text x="158.9" y="209.8">6</text>
<text x="158.9" y="206.3">4</text>
<text x="131.9" y="213.4">7</text>
<text x="135.4" y="211.6">-</text>
<text x="135.4" y="215.1">-</text>
<text x="156" y="215.1">-</text>
<text x="156" y="211.6">-</text>
<text x="158.9" y="213.4">8</text>
<text x="129.8" y="220.4">11</text>
<text x="131.9" y="216.9">9</text>
<text x="135.4" y="218.7">GND</text>
<text x="156" y="218.7">-</text>
<text x="158.9" y="220.4">12</text>
<text x="158.9" y="216.9">10</text>
<text x="193.6" y="216.9">1</text>
<text x="193.6" y="220.4">2</text>
<text x="197.1" y="218.7">5V</text>
<text x="129.8" y="223.9">13</text>
<text x="129.8" y="227.5">15</text>
<text x="135.4" y="222.2">GND</text>
<text x="135.4" y="225.7">GND</text>
<text x="156" y="225.7">-</text>
<text x="156" y="222.2">-</text>
<text x="158.9" y="227.5">16</text>
<text x="158.9" y="223.9">14</text>
<text x="193.6" y="223.9">3</text>
<text x="193.6" y="227.5">4</text>
<text x="197.1" y="222.2">?</text>
<text x="197.1" y="225.7">?</text>
<text x="129.8" y="231">17</text>
<text x="135.4" y="229.2">GND</text>
<text x="135.4" y="232.8">-</text>
<text x="156" y="232.8">-</text>
<text x="156" y="229.2">-</text>
<text x="158.9" y="231">18</text>
<text x="197.1" y="229.2">GND</text>
<text x="129.8" y="234.5">19</text>
<text x="129.8" y="238.1">21</text>
<text x="135.4" y="236.3">-</text>
<text x="135.4" y="239.8">5V</text>
<text x="156" y="239.8">-</text>
<text x="156" y="236.3">-</text>
<text x="158.9" y="238.1">22</text>
<text x="158.9" y="234.5">20</text>
<text x="129.8" y="241.6">23</text>
<text x="129.8" y="245.1">25</text>
<text x="135.4" y="243.3">5V</text>
<text x="156" y="243.3">-</text>
<text x="158.9" y="245.1">26</text>
<text x="158.9" y="241.6">24</text>
<text x="135.4" y="246.9">-</text>
<text x="156" y="246.9">-</text>
</g>
<g font-size="3.2" fill="#800">
<text x="41.6" y="89.7">1</text>
<text x="110.8" y="89.7">2</text>
<text x="179.9" y="89.7">3</text>
<text x="249.1" y="89.7">4</text>
<text x="318.2" y="89.7">5</text>
<text x="4.1" y="124.8">A</text>
<text x="405.9" y="124.8">A</text>
<text x="4.1" y="194">B</text>
<text x="405.9" y="194">B</text>
<text x="41.6" y="255.5">1</text>
<text x="110.8" y="255.5">2</text>
<text x="179.9" y="255.5">3</text>
<text x="249.1" y="255.5">4</text>
<text x="318.2" y="255.5">5</text>
</g>
<g font-size="3.2" fill="#8d2323">
<text x="61.4" y="197.5" transform="rotate(-90 61.4 197.5)">13</text>
<text x="64.9" y="197.5" transform="rotate(-90 64.9 197.5)">12</text>
<text x="40" y="202.8">7</text>
<text x="78" y="202.8">4</text>
<text x="40" y="209.8">1</text>
<text x="40" y="206.3">8</text>
<text x="40" y="213.4">2</text>
<text x="40" y="220.4">3</text>
<text x="78" y="216.9">9</text>
<text x="40" y="223.9">5</text>
<text x="78" y="223.9">6</text>
<text x="61.4" y="234" transform="rotate(-90 61.4 234)">10</text>
<text x="64.9" y="234" transform="rotate(-90 64.9 234)">11</text>
</g>
<g font-size="2.5" fill="#8d2323">
<text x="45.2" y="204.2">DAT0(D0)</text>
<text x="45.2" y="207.7">DAT1(RSV)</text>
<text x="62.8" y="206.3" transform="rotate(-90 62.8 206.3)">GND</text>
<text x="66.3" y="206.3" transform="rotate(-90 66.3 206.3)">GND</text>
<text x="69.3" y="204.2">VDD</text>
<text x="45.2" y="211.2">DAT2(RSV)</text>
<text x="45.2" y="214.8">CDDAT3(CS)</text>
<text x="45.2" y="221.8">CMD(DI)</text>
<text x="71.2" y="218.3">CD</text>
<text x="45.2" y="225.4">CLK(SCLK)</text>
<text x="62.8" y="226.8" transform="rotate(-90 62.8 226.8)">GND</text>
<text x="66.3" y="226.8" transform="rotate(-90 66.3 226.8)">GND</text>
<text x="69.7" y="225.4">VSS</text>
</g>
</svg>
